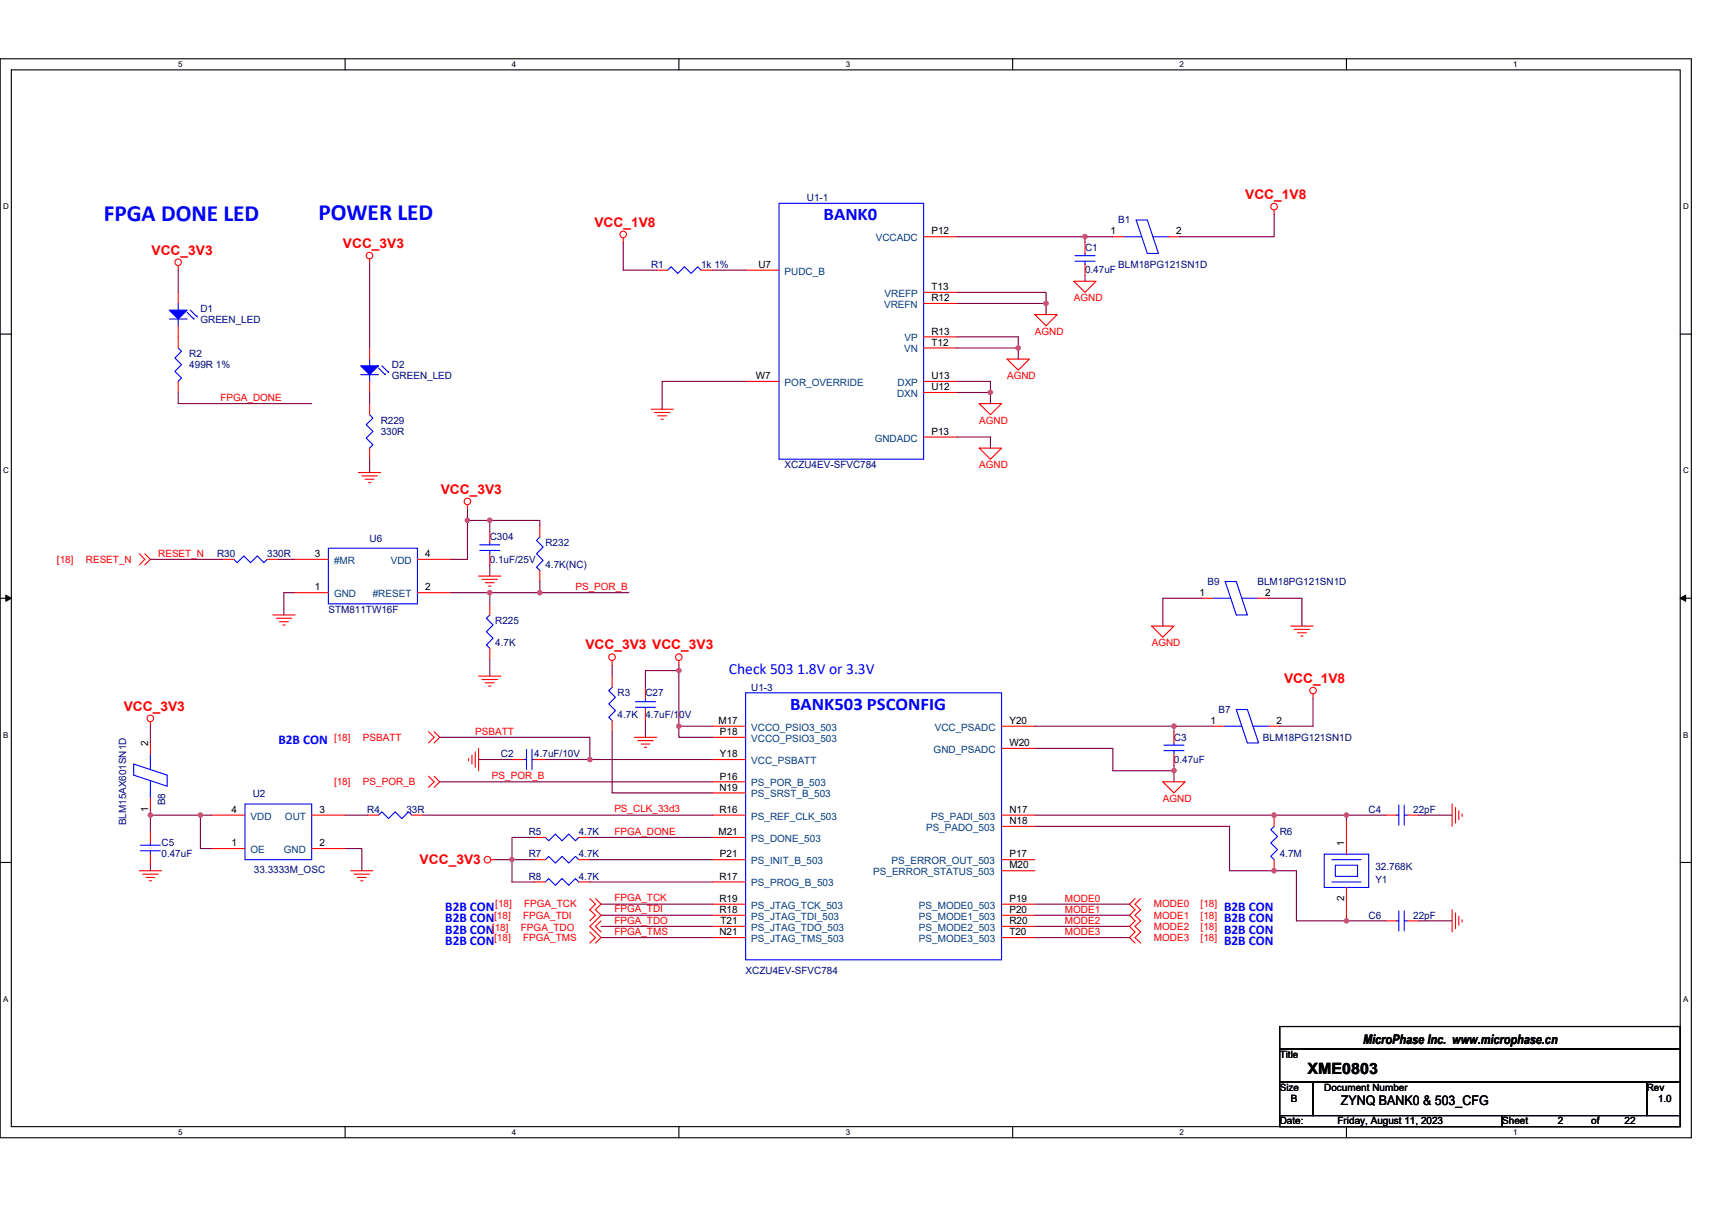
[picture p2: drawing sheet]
<svg xmlns="http://www.w3.org/2000/svg" width="297mm" height="210mm" viewBox="0 0 297 210" stroke-linecap="round" stroke-linejoin="round" font-family="sans-serif">
<path d="M0 10.2h293.5v187.2h-293.5zM2 12.1h289.5v183.4h-289.5z" fill="none" stroke="#000" stroke-width=".19"/>
<g fill="#fff">
<path d="M30.9 10.4h.8v1.6h-.8z"/>
<path d="M30.9 195.7h.8v1.6h-.8z"/>
</g>
<path d="M59.9 10.2v1.9M59.9 195.5v1.9" fill="none" stroke="#000" stroke-width=".19"/>
<g fill="#fff">
<path d="M88.8 10.4h.8v1.6h-.8z"/>
<path d="M88.8 195.7h.8v1.6h-.8z"/>
</g>
<path d="M117.8 10.2v1.9M117.8 195.5v1.9" fill="none" stroke="#000" stroke-width=".19"/>
<g fill="#fff">
<path d="M146.7 10.4h.8v1.6h-.8z"/>
<path d="M146.7 195.7h.8v1.6h-.8z"/>
</g>
<path d="M175.7 10.2v1.9M175.7 195.5v1.9" fill="none" stroke="#000" stroke-width=".19"/>
<g fill="#fff">
<path d="M204.7 10.4h.7v1.6h-.7z"/>
<path d="M204.7 195.7h.7v1.6h-.7z"/>
</g>
<path d="M233.6 10.2v1.9M233.6 195.5v1.9" fill="none" stroke="#000" stroke-width=".19"/>
<g fill="#fff">
<path d="M262.6 10.4h.7v1.6h-.7z"/>
<path d="M262.6 195.7h.7v1.6h-.7z"/>
<path d="M.5 35.1h1v1.5h-1z"/>
<path d="M292 35.1h1v1.5h-1z"/>
<path d="M.5 80.9h1v1.5h-1z"/>
<path d="M292 80.9h1v1.5h-1z"/>
</g>
<path d="M0 58h2M291.5 58h2" fill="none" stroke="#000" stroke-width=".19"/>
<g fill="#fff">
<path d="M.5 126.7h.9v1.6h-.9z"/>
<path d="M292 126.7h.9v1.6h-.9z"/>
</g>
<path d="M0 103.8h2M291.5 103.8h2" fill="none" stroke="#000" stroke-width=".19"/>
<path d="M1 103.3l1 .5-1 .6zM291.5 103.8l1-.5v1.1z" fill="#000" stroke="#000" stroke-width=".17"/>
<g fill="#fff">
<path d="M.5 172.6h.9v1.5h-.9z"/>
<path d="M292 172.6h.9v1.5h-.9z"/>
</g>
<path d="M0 149.7h2M291.5 149.7h2M222 178.1h69.5v3.9h-69.5zM222 182h69.5v5.8h-69.5zM222 187.8h5.8v5.8h-5.8zM222 193.6h38.6v1.9h-38.6zM227.8 187.8h57.9v5.8h-57.9zM260.6 193.6h30.9v1.9h-30.9zM285.7 187.8h5.8v5.8h-5.8z" fill="none" stroke="#000" stroke-width=".19"/>
<g fill="none" stroke="#f00" stroke-width=".19">
<path d="M221.1 36.4v.8M30.9 46.1v.8M30.9 56.5v3.9M30.9 50.7v2M64.1 44.9v.8M108.1 41.3v.8M113.9 46.9h2M121.6 46.9h2M129.4 46.9h5.8M160.2 41.1h5.8M160.2 52.7h5.8M160.2 50.7h5.8"/>
<path d="M160.2 58.5h5.8M179.6 54.6h3.8l-1.9 1.9zM186.3 48.8h3.9l-1.9 1.9zM188.3 42.1v1.9M188.3 45.9v1.9M193.1 41.1h1.9M202.7 41.1h2M30.9 66.2v1.9M64.1 70v2M64.1 77.8v1.9M64.1 66.2v1.9M64.1 60.4v1.9"/>
<path d="M113 71h3.8M113.5 71.6h2.7M114.1 72.2h1.6M114.7 72.7h.4M129.4 66.2h5.8M160.2 75.8h5.8M160.2 68.1h5.8M160.2 66.2h5.8M160.2 60.4h5.8M169.9 70h3.9l-2 2zM169.9 77.8h3.9l-2 1.9zM174.7 62.3h3.9l-1.9 1.9z"/>
<path d="M24.2 96.1l.9 1-.9 .9M25.1 96.1l1 1-1 .9M38.6 97.1h2M46.4 97.1h1.9M51.2 97.1h5.8M62.2 82h3.9M62.8 82.6h2.7M63.3 83.2h1.6M63.9 83.8h.4M72.4 97.1h5.8M81.1 87.6v.8M83 100h3.9"/>
<path d="M85 92.2v2M85 96.1v1.9M93.7 99v1.9M93.7 91.3v1.9M47.3 106.7h3.9M47.9 107.3h2.7M48.5 107.9h1.5M49.1 108.5h.4M51.2 102.8h5.8M72.4 102.8h5.8M83 117.3h3.9M83.6 117.9h2.7"/>
<path d="M83.6 100.5h2.7M84.2 118.5h1.5M84.2 101.1h1.5M84.8 119.1h.4M84.8 101.7h.4M85 112.5v1.9M85 104.8v1.9M106.2 114.6v.8M106.2 117.3v2M112 119.3v1.9M117.8 114.6v.8M199.8 108.6h3.9l-1.9 2z"/>
<path d="M208.5 103.8h2M218.2 103.8h1.9M224 108.6h3.8M224.5 109.2h2.7M225.1 109.8h1.6M225.7 110.4h.4M26.1 125.2v.8M26.1 138.6v1.9M26.1 128.9v2M74.4 134.7l.9 1-.9 .9M74.4 127l.9 1-.9 .9M75.3 134.7l1 1-1 .9"/>
<path d="M75.3 127l1 1-1 .9M81.3 131.6v.4M81.9 131v1.6M82.5 130.5v2.7M83 129.9v3.9M88.8 131.8h2M92.7 131.8h1.9M106.2 125.1v1.9M110.1 128h3.8M110.7 128.5h2.6M111.2 129.1h1.6M111.8 129.7h.4"/>
<path d="M112 123.1v2M123.6 135.7h5.8M123.6 137.6h5.8M123.6 126h5.8M123.6 128h5.8M123.6 131.8h5.8M173.8 129.9h5.8M173.8 126h5.8M201.8 135.7h3.8l-1.9 1.9zM203.7 127v1.9M203.7 130.9v1.9M210.5 126h1.9"/>
<path d="M220.1 126h1.9M227.8 120.4v.8M251.9 139.5v3.9M24.2 151.1h3.8M24.7 151.7h2.8M25.3 152.3h1.6M25.9 152.8h.4M26.1 144.4v1.9M26.1 148.2v2M36.7 147.3h5.8M36.7 141.5h5.8M54.1 147.3h5.8"/>
<path d="M54.1 141.5h5.8M60.9 151.1h3.8M61.4 151.7h2.7M62 152.3h1.5M62.6 152.8h.4M63.7 141.5h2M71.5 141.5h1.9M85.2 149.2h.7M92.7 145.3h1.9M92.7 153.1h1.9M92.7 149.2h1.9M100.4 145.3h1.9"/>
<path d="M100.4 153.1h1.9M100.4 149.2h1.9M102.3 155.9l1 1-1 1 1 .9-1 1M103.3 155.9l1 1-1 1 1 .9-2 2 2 1.9-1 1M104.3 159.8l-1 1 1 .9M123.6 145.3h5.8M123.6 149.2h5.8M123.6 156.9h5.8M123.6 158.8h5.8M123.6 153.1h5.8M123.6 141.5h5.8M173.8 149.2h5.8"/>
<path d="M173.8 151.1h5.8M173.8 156.9h5.8M173.8 158.8h5.8M173.8 141.5h5.8M173.8 143.4h5.8M196.9 155.9l-.9 1 .9 1-.9 .9 .9 1-.9 1 .9 .9-.9 1 .9 1M197.9 155.9l-1 1 1 1-1 .9 1 1-1 1 1 .9-1 1 1 1M221.1 141.5v1.9M221.1 149.2v1.9M233.6 142.4v5.8M233.6 154v5.8M240.4 141.5h1.9"/>
<path d="M240.4 159.8h1.9M244.2 141.5h2M244.2 159.8h2M251.9 157.9v3.8M252.5 140.1v2.7M252.5 158.5v2.7M253.1 140.7v1.5M253.1 159v1.6M253.7 141.3v.4M253.7 159.6v.4M102.3 161.7l1 1-1 1M123.6 160.8h5.8"/>
<path d="M123.6 162.7h5.8M173.8 160.8h5.8M173.8 162.7h5.8"/>
<circle cx="221.1" cy="35.9" r=".57"/>
<circle cx="30.9" cy="45.5" r=".57"/>
<circle cx="64.1" cy="44.4" r=".57"/>
<circle cx="108.1" cy="40.7" r=".57"/>
<circle cx="81.1" cy="87" r=".57"/>
<circle cx="106.2" cy="114" r=".57"/>
<circle cx="117.8" cy="114" r=".57"/>
<circle cx="227.8" cy="119.8" r=".57"/>
<circle cx="26.1" cy="124.7" r=".57"/>
<circle cx="84.6" cy="149.2" r=".57"/>
</g>
<g fill="none" stroke="#00f" stroke-width=".19">
<path d="M135.2 35.3h25v44.4h-25zM197.1 38.2h2l1.9 5.8h-1.9zM29.4 55.4h3.1M30.9 52.7v1.1M30.9 55.4v1.1M32.5 54.2l1.1 1.2v-.2M33 53.8l1.2 1.2v-.2M115.9 46.9l.5-.6 1.2 1.2 1.2-1.2 1.1 1.2 1.2-1.2 .5 .6M186.5 45.3h3.5M186.5 44.4h3.5M188.3 44v.4M188.3 45.3v.6"/>
<path d="M195 41.1h3.1M200 41.1h2.7M30.9 60.4l.6 .6-1.2 1.1 1.2 1.2-1.2 1.2 1.2 1.1-.6 .6M62.6 65h3.1M64.1 72l.6 .6-1.2 1.1 1.2 1.2-1.2 1.1 1.2 1.2-.6 .6M64.1 62.3v1.2M64.1 65v1.2M65.7 63.9l1.1 1.1v-.2M66.2 63.5l1.2 1.1v-.1M40.6 97.1l.5 .5 1.2-1.1 1.2 1.1 1.1-1.1 1.2 1.1 .6-.5M57 95.1h15.4v9.7h-15.4zM83.2 95.5h3.5"/>
<path d="M83.2 94.6h3.5M85 94.2v.4M85 95.5v.6M93.7 93.2l-.6 .6 1.1 1.1-1.1 1.2 1.1 1.2-1.1 1.1 .6 .6M85 106.7l-.6 .6 1.2 1.2-1.2 1.1 1.2 1.2-1.2 1.1 .6 .6M106.2 119.3l-.6 .5 1.2 1.2-1.2 1.2 1.2 1.1-1.2 1.2 .6 .6M210.5 103.8h3M212.6 100.9h1.9l1.9 5.8h-1.9zM215.5 103.8h2.7M23.2 132.6l5.8 1.9v1.9l-5.8-1.9zM26.1 135.5v3.1M26.1 130.9v2.6"/>
<path d="M42.5 139.5h11.6v9.7h-11.6zM90.8 131.8h.6M91.4 130.1v3.4M92.3 131.8h.4M92.3 130.1v3.4M110.3 121.8h3.4M110.3 122.7h3.4M112 122.7v.4M112 121.2v.6M129.4 120.2h44.4v46.4h-44.4zM201.9 130.3h3.5M201.9 129.3h3.5"/>
<path d="M203.7 128.9v.4M203.7 130.3v.6M212.4 126h3.1M214.5 123.1h1.9l2 5.8h-2zM217.4 126h2.7M242.7 139.7v3.5M243.6 139.7v3.5M24.4 147.6h3.4M24.4 146.7h3.4M26.1 146.3v.4M26.1 147.6v.6M65.7 141.5l.5-.6 1.2 1.1 1.2-1.1 1.1 1.1 1.2-1.1 .6 .6"/>
<path d="M94.6 153.1l.6-.6 1.2 1.1 1.1-1.1 1.2 1.1 1.1-1.1 .6 .6M94.6 149.2l.6-.6 1.2 1.2 1.1-1.2 1.2 1.2 1.1-1.2 .6 .6M94.6 145.3l.6 .6 1.2-1.2 1.1 1.2 1.2-1.2 1.1 1.2 .6-.6M221.1 143.4l-.6 .6 1.2 1.1-1.2 1.2 1.2 1.1-1.2 1.2 .6 .6M229.8 148.2h7.7v5.8h-7.7zM231.1 149.2h5M231.1 153.1h5M231.7 150.2h3.8v1.9h-3.8zM242.3 141.5h.4M242.3 159.8h.4M242.7 158.1v3.4M243.6 141.5h.6"/>
<path d="M243.6 159.8h.6M243.6 158.1v3.4"/>
</g>
<g fill="#00f" stroke="#00f" stroke-width=".19">
<path d="M29.4 53.8h3.1l-1.6 1.6z" fill-rule="evenodd"/>
<path d="M62.6 63.5h3.1l-1.6 1.5z" fill-rule="evenodd"/>
</g>
<g fill="none" stroke="#800040" stroke-width=".19">
<path d="M221.1 37.2v3.9h-16.4M30.9 46.9v3.8M64.1 45.7v14.7M108.1 42.1v4.8h5.8M123.6 46.9h5.8M166 52.7h15.5v1.9M166 50.7h15.5v2M166 58.5h10.7v1.9M166 41.1h22.3M188.3 41.1h4.8M188.3 47.8v1M188.3 41.1v1"/>
<path d="M30.9 68.1v1.9h23.2M64.1 68.1v1.9M64.1 79.7v2.3M129.4 66.2h-14.5v4.8M166 60.4h10.7M166 66.2h5.8v1.9M166 68.1h5.8v1.9M166 75.8h5.8v2M176.7 60.4v1.9M26.1 97.1h12.5M48.3 97.1h2.9M81.1 88.4v1.9h3.9"/>
<path d="M81.1 90.3v6.8h-2.9M85 98v2M85 90.3v1.9M85 90.3h8.7v1M51.2 102.8h-1.9v3.9M78.2 102.8h6.8M85 114.4v2.9M85 102.8v2M85 102.8h8.7M93.7 100.9v1.9M93.7 102.8h15.4M106.2 115.4v1.9"/>
<path d="M117.8 115.4v1M117.8 116.4h-5.8v2.9M117.8 116.4v9.6M208.5 103.8h-6.7v4.8M220.1 103.8h5.8v4.8M26.1 126v2.9M76.3 135.7h47.3M76.3 128h26v3.8M83 131.8h5.8M94.6 131.8h29M106.2 127v10.6h17.4M112 125.1v2.9"/>
<path d="M117.8 126h5.8M117.8 126v2h5.8M179.6 129.9h13.5v3.9h10.6v1.9M179.6 126h24.1M203.7 126v1M203.7 126h6.8M203.7 132.8v1M227.8 121.2v4.8h-5.8M26.1 141.5h8.7M26.1 150.2v.9M26.1 140.5v1M26.1 141.5v2.9"/>
<path d="M34.8 141.5v5.8h1.9M34.8 141.5h1.9M59.9 141.5h3.8M59.9 147.3h2.9v3.8M73.4 141.5h50.2M85.9 149.2h2.9M88.8 149.2h3.9M88.8 149.2v3.9h3.9M92.7 145.3h-3.9v3.9M102.3 149.2h21.3M102.3 153.1h21.3M102.3 145.3h21.3"/>
<path d="M104.3 158.8h19.3M104.3 156.9h19.3M179.6 156.9h16.4M179.6 141.5h54M179.6 158.8h16.4M179.6 143.4h33.7v7.7h11.6v8.7h15.5M233.6 141.5h6.8M233.6 141.5v.9M246.2 141.5h5.7M246.2 159.8h5.7M104.3 162.7h19.3M104.3 160.8h19.3"/>
<path d="M179.6 160.8h16.4M179.6 162.7h16.4"/>
</g>
<g fill="#f0f" stroke="#f0f" stroke-width=".19">
<circle cx="188.2" cy="41.1" r=".38"/>
<circle cx="171.8" cy="68.1" r=".38"/>
<circle cx="176.7" cy="60.4" r=".38"/>
<circle cx="181.5" cy="52.6" r=".38"/>
<circle cx="117.8" cy="116.4" r=".38"/>
<circle cx="117.8" cy="126" r=".38"/>
<circle cx="34.8" cy="141.5" r=".38"/>
<circle cx="26.1" cy="141.5" r=".38"/>
<circle cx="88.8" cy="149.2" r=".38"/>
<circle cx="102.3" cy="131.8" r=".38"/>
<circle cx="203.7" cy="126" r=".38"/>
<circle cx="233.6" cy="141.5" r=".38"/>
<circle cx="221" cy="141.5" r=".38"/>
<circle cx="221" cy="151.1" r=".38"/>
<circle cx="233.6" cy="159.8" r=".38"/>
<circle cx="203.7" cy="133.7" r=".38"/>
<circle cx="85" cy="102.8" r=".38"/>
<circle cx="81.1" cy="90.3" r=".38"/>
<circle cx="85" cy="90.3" r=".38"/>
<circle cx="93.6" cy="102.8" r=".38"/>
</g>
<g font-size="4" fill="#00f">
<text x="18" y="38.4">FPGA DONE LED</text>
<text x="55.2" y="38.2">POWER LED</text>
</g>
<g font-size="3.1" fill="#00f">
<text x="142.9" y="38.2">BANK0</text>
<text x="137.1" y="123.1">BANK503 PSCONFIG</text>
</g>
<g font-size="2.7" fill="#00f">
<text x="126.5" y="117">Check 503</text>
<text x="138.3" y="117">1.8V or 3.3V</text>
</g>
<text font-size="2.7" x="226.9" y="186.4">XME0803</text>
<g font-size="2.3" fill="#f00">
<text x="216" y="34.5">VCC_1V8</text>
<text x="103.1" y="39.4">VCC_1V8</text>
<text x="26.3" y="44.2">VCC_3V3</text>
<text x="59.5" y="43">VCC_3V3</text>
<text x="76.5" y="85.7">VCC_3V3</text>
<text x="101.6" y="112.7">VCC_3V3 VCC_3V3</text>
<text x="222.8" y="118.5">VCC_1V8</text>
<text x="21.5" y="123.3">VCC_3V3</text>
<text x="72.8" y="150">VCC_3V3</text>
</g>
<g font-size="2.3" fill="#00f">
<text x="48.3" y="129.2">B2B CON</text>
<text x="77.3" y="160.1">B2B CON</text>
<text x="77.3" y="158.1">B2B CON</text>
<text x="212.4" y="160.1">B2B CON</text>
<text x="212.4" y="158.1">B2B CON</text>
<text x="77.3" y="162">B2B CON</text>
<text x="77.3" y="163.9">B2B CON</text>
<text x="212.4" y="162">B2B CON</text>
<text x="212.4" y="163.9">B2B CON</text>
</g>
<g font-size="2.3">
<text x="236.5" y="181.1">MicroPhase Inc. www.microphase.cn</text>
<text x="232.6" y="191.8">ZYNQ BANK0 &amp; 503_CFG</text>
</g>
<g font-size="1.7" fill="#000080">
<text x="140" y="34.9">U1-1</text>
<text x="194" y="38.8">B1</text>
<text x="113" y="46.5">R1</text>
<text x="121.6" y="46.5">1k 1%</text>
<text x="188.3" y="43.6">C1</text>
<text x="188.3" y="47.5">0.47uF</text>
<text x="194" y="46.5">BLM18PG121SN1D</text>
<text x="34.8" y="54.2">D1</text>
<text x="34.8" y="56.1">GREEN_LED</text>
<text x="32.8" y="61.9">R2</text>
<text x="32.8" y="63.9">499R 1%</text>
<text x="68" y="63.9">D2</text>
<text x="68" y="65.8">GREEN_LED</text>
<text x="66.1" y="73.5">R229</text>
<text x="66.1" y="75.4">330R</text>
<text x="136.1" y="81.2">XCZU4EV-SFVC784</text>
<text x="64.1" y="94">U6</text>
<text x="85" y="93.8">C304</text>
<text x="94.6" y="94.7">R232</text>
<text x="37.7" y="96.7">R30</text>
<text x="46.4" y="96.7">330R</text>
<text x="85" y="97.6">0.1uF/25V</text>
<text x="94.6" y="98.6">4.7K(NC)</text>
<text x="209.5" y="101.5">B9</text>
<text x="218.2" y="101.5">BLM18PG121SN1D</text>
<text x="57" y="106.3">STM811TW16F</text>
<text x="85.9" y="108.3">R225</text>
<text x="85.9" y="112.1">4.7K</text>
<text x="130.3" y="119.8">U1-3</text>
<text x="107.2" y="120.8">R3</text>
<text x="107.2" y="124.7">4.7K</text>
<text x="112" y="120.8">C27</text>
<text x="112" y="124.7">4.7uF/10V</text>
<text x="211.4" y="123.7">B7</text>
<text x="86.9" y="131.4">C2</text>
<text x="92.7" y="131.4">4.7uF/10V</text>
<text x="203.7" y="128.5">C3</text>
<text x="219.1" y="128.5">BLM18PG121SN1D</text>
<text x="203.7" y="132.4">0.47uF</text>
<text x="21.9" y="143.2" transform="rotate(-90 21.9 143.2)">BLM15AX601SN1D</text>
<text x="28.7" y="139.7" transform="rotate(-90 28.7 139.7)">B8</text>
<text x="43.9" y="138.4">U2</text>
<text x="63.7" y="141.1">R4</text>
<text x="70.5" y="141.1">33R</text>
<text x="237.5" y="141.1">C4</text>
<text x="245.2" y="141.1">22pF</text>
<text x="28" y="146.9">C5</text>
<text x="28" y="148.8">0.47uF</text>
<text x="91.7" y="144.9">R5</text>
<text x="91.7" y="148.8">R7</text>
<text x="100.4" y="144.9">4.7K</text>
<text x="100.4" y="148.8">4.7K</text>
<text x="222" y="144.9">R6</text>
<text x="222" y="148.8">4.7M</text>
<text x="44" y="151.5">33.3333M_OSC</text>
<text x="91.7" y="152.7">R8</text>
<text x="100.4" y="152.7">4.7K</text>
<text x="238.6" y="153.2">Y1</text>
<text x="238.6" y="150.9">32.768K</text>
<text x="237.5" y="159.4">C6</text>
<text x="245.2" y="159.4">22pF</text>
<text x="129.4" y="169.1">XCZU4EV-SFVC784</text>
</g>
<g font-size="1.7" fill="#004080">
<text x="152" y="41.9">VCCADC</text>
<text x="136.1" y="47.7">PUDC_B</text>
<text x="153.4" y="53.4">VREFN</text>
<text x="153.5" y="51.5">VREFP</text>
<text x="156.9" y="59.2">VP</text>
<text x="156.9" y="61.2">VN</text>
<text x="136.1" y="67">POR_OVERRIDE</text>
<text x="155.6" y="68.9">DXN</text>
<text x="155.7" y="67">DXP</text>
<text x="151.8" y="76.6">GNDADC</text>
<text x="58" y="97.9">#MR</text>
<text x="67.8" y="97.9">VDD</text>
<text x="58" y="103.6">GND</text>
<text x="64.7" y="103.6">#RESET</text>
<text x="130.3" y="126.8">VCCO_PSIO3_503</text>
<text x="130.3" y="128.7">VCCO_PSIO3_503</text>
<text x="162" y="130.7">GND_PSADC</text>
<text x="162.2" y="126.8">VCC_PSADC</text>
<text x="130.3" y="136.5">PS_POR_B_503</text>
<text x="130.3" y="132.6">VCC_PSBATT</text>
<text x="43.5" y="142.2">VDD</text>
<text x="49.4" y="142.2">OUT</text>
<text x="130.3" y="142.2">PS_REF_CLK_503</text>
<text x="130.3" y="138.4">PS_SRST_B_503</text>
<text x="161.5" y="142.2">PS_PADI_503</text>
<text x="43.5" y="148">OE</text>
<text x="49.3" y="148">GND</text>
<text x="130.3" y="146.1">PS_DONE_503</text>
<text x="130.3" y="150">PS_INIT_B_503</text>
<text x="154.7" y="150">PS_ERROR_OUT_503</text>
<text x="160.7" y="144.2">PS_PADO_503</text>
<text x="130.3" y="153.8">PS_PROG_B_503</text>
<text x="151.5" y="151.9">PS_ERROR_STATUS_503</text>
<text x="130.3" y="157.7">PS_JTAG_TCK_503</text>
<text x="130.3" y="159.6">PS_JTAG_TDI_503</text>
<text x="130.3" y="161.5">PS_JTAG_TDO_503</text>
<text x="159.4" y="157.7">PS_MODE0_503</text>
<text x="159.4" y="159.6">PS_MODE1_503</text>
<text x="159.4" y="161.5">PS_MODE2_503</text>
<text x="130.3" y="163.5">PS_JTAG_TMS_503</text>
<text x="159.4" y="163.5">PS_MODE3_503</text>
</g>
<g font-size="1.7">
<text x="161.6" y="40.7">P12</text>
<text x="192.7" y="40.7">1</text>
<text x="204.1" y="40.7">2</text>
<text x="131.6" y="46.5">U7</text>
<text x="161.6" y="52.3">R12</text>
<text x="161.6" y="50.3">T13</text>
<text x="161.6" y="60">T12</text>
<text x="161.6" y="58.1">R13</text>
<text x="131.1" y="65.8">W7</text>
<text x="161.6" y="65.8">U13</text>
<text x="161.6" y="67.7">U12</text>
<text x="161.6" y="75.4">P13</text>
<text x="54.6" y="96.7">3</text>
<text x="73.8" y="96.7">4</text>
<text x="54.6" y="102.4">1</text>
<text x="73.8" y="102.4">2</text>
<text x="208.1" y="103.4">1</text>
<text x="219.5" y="103.4">2</text>
<text x="124.6" y="125.6">M17</text>
<text x="175.1" y="125.6">Y20</text>
<text x="210.1" y="125.6">1</text>
<text x="221.5" y="125.6">2</text>
<text x="25.7" y="129.5" transform="rotate(-90 25.7 129.5)">2</text>
<text x="124.9" y="127.6">P18</text>
<text x="124.9" y="131.4">Y18</text>
<text x="175.1" y="129.5">W20</text>
<text x="124.8" y="137.2">N19</text>
<text x="124.9" y="135.3">P16</text>
<text x="25.7" y="140.9" transform="rotate(-90 25.7 140.9)">1</text>
<text x="40.2" y="141.1">4</text>
<text x="55.4" y="141.1">3</text>
<text x="124.8" y="141.1">R16</text>
<text x="175.1" y="143">N18</text>
<text x="175.1" y="141.1">N17</text>
<text x="40.2" y="146.9">1</text>
<text x="55.4" y="146.9">2</text>
<text x="124.6" y="144.9">M21</text>
<text x="124.9" y="148.8">P21</text>
<text x="175.1" y="148.8">P17</text>
<text x="233.2" y="146.9" transform="rotate(-90 233.2 146.9)">1</text>
<text x="124.8" y="152.7">R17</text>
<text x="175.1" y="150.7">M20</text>
<text x="124.8" y="156.5">R19</text>
<text x="124.8" y="158.4">R18</text>
<text x="125" y="160.4">T21</text>
<text x="175.1" y="156.5">P19</text>
<text x="175.1" y="158.4">P20</text>
<text x="175.1" y="160.4">R20</text>
<text x="233.2" y="156.3" transform="rotate(-90 233.2 156.3)">2</text>
<text x="124.8" y="162.3">N21</text>
<text x="175.1" y="162.3">T20</text>
<text x="222" y="183.6">Title</text>
<text x="222" y="189.3">Size</text>
<text x="224" y="191.3">B</text>
<text x="229.8" y="189.3">Document Number</text>
<text x="285.7" y="189.3">Rev</text>
<text x="287.7" y="191.3">1.0</text>
<text x="222" y="195.1">Date:</text>
<text x="232.1" y="195.1">Friday, August 11, 2023</text>
<text x="260.6" y="195.1">Sheet</text>
<text x="270.3" y="195.1">2</text>
<text x="276.1" y="195.1">of</text>
<text x="281.9" y="195.1">22</text>
</g>
<g font-size="1.7" fill="#f00">
<text x="186.3" y="52.3">AGND</text>
<text x="179.6" y="58.1">AGND</text>
<text x="174.7" y="65.8">AGND</text>
<text x="38.2" y="69.6">FPGA_DONE</text>
<text x="169.9" y="73.5">AGND</text>
<text x="169.9" y="81.2">AGND</text>
<text x="9.9" y="97.6">[18]</text>
<text x="14.9" y="97.6">RESET_N</text>
<text x="27.4" y="96.6">RESET_N</text>
<text x="99.8" y="102.4">PS_POR_B</text>
<text x="199.8" y="112.1">AGND</text>
<text x="58" y="128.5">[18]</text>
<text x="63" y="128.5">PSBATT</text>
<text x="82.5" y="127.6">PSBATT</text>
<text x="58" y="136.2">[18]</text>
<text x="63" y="136.2">PS_POR_B</text>
<text x="85.4" y="135.2">PS_POR_B</text>
<text x="106.6" y="141">PS_CLK_33d3</text>
<text x="201.8" y="139.1">AGND</text>
<text x="106.6" y="144.8">FPGA_DONE</text>
<text x="85.4" y="161.5">[18]</text>
<text x="85.7" y="159.4">[18]</text>
<text x="85.9" y="157.5">[18]</text>
<text x="90.4" y="161.5">FPGA_TDO</text>
<text x="90.8" y="159.4">FPGA_TDI</text>
<text x="90.9" y="157.5">FPGA_TCK</text>
<text x="106.6" y="158.3">FPGA_TDI</text>
<text x="106.6" y="160.3">FPGA_TDO</text>
<text x="106.6" y="156.4">FPGA_TCK</text>
<text x="184.8" y="156.5">MODE0</text>
<text x="184.8" y="158.5">MODE1</text>
<text x="184.8" y="160.4">MODE2</text>
<text x="200.2" y="157.5">MODE0</text>
<text x="200.2" y="159.4">MODE1</text>
<text x="200.2" y="161.4">MODE2</text>
<text x="208.3" y="157.5">[18]</text>
<text x="208.3" y="159.4">[18]</text>
<text x="208.3" y="161.4">[18]</text>
<text x="85.7" y="163.3">[18]</text>
<text x="90.8" y="163.3">FPGA_TMS</text>
<text x="106.6" y="162.2">FPGA_TMS</text>
<text x="184.8" y="162.3">MODE3</text>
<text x="200.2" y="163.3">MODE3</text>
<text x="208.3" y="163.3">[18]</text>
</g>
<g font-size="1.4">
<text x="30.9" y="11.7">5</text>
<text x="88.8" y="11.7">4</text>
<text x="146.7" y="11.7">3</text>
<text x="204.7" y="11.7">2</text>
<text x="262.6" y="11.7">1</text>
<text x=".5" y="36.3">D</text>
<text x="292" y="36.3">D</text>
<text x=".5" y="82.1">C</text>
<text x="292" y="82.1">C</text>
<text x=".5" y="128">B</text>
<text x="292" y="128">B</text>
<text x=".5" y="173.8">A</text>
<text x="292" y="173.8">A</text>
<text x="30.9" y="197">5</text>
<text x="88.8" y="197">4</text>
<text x="146.7" y="197">3</text>
<text x="204.7" y="197">2</text>
<text x="262.6" y="197">1</text>
</g>
</svg>
